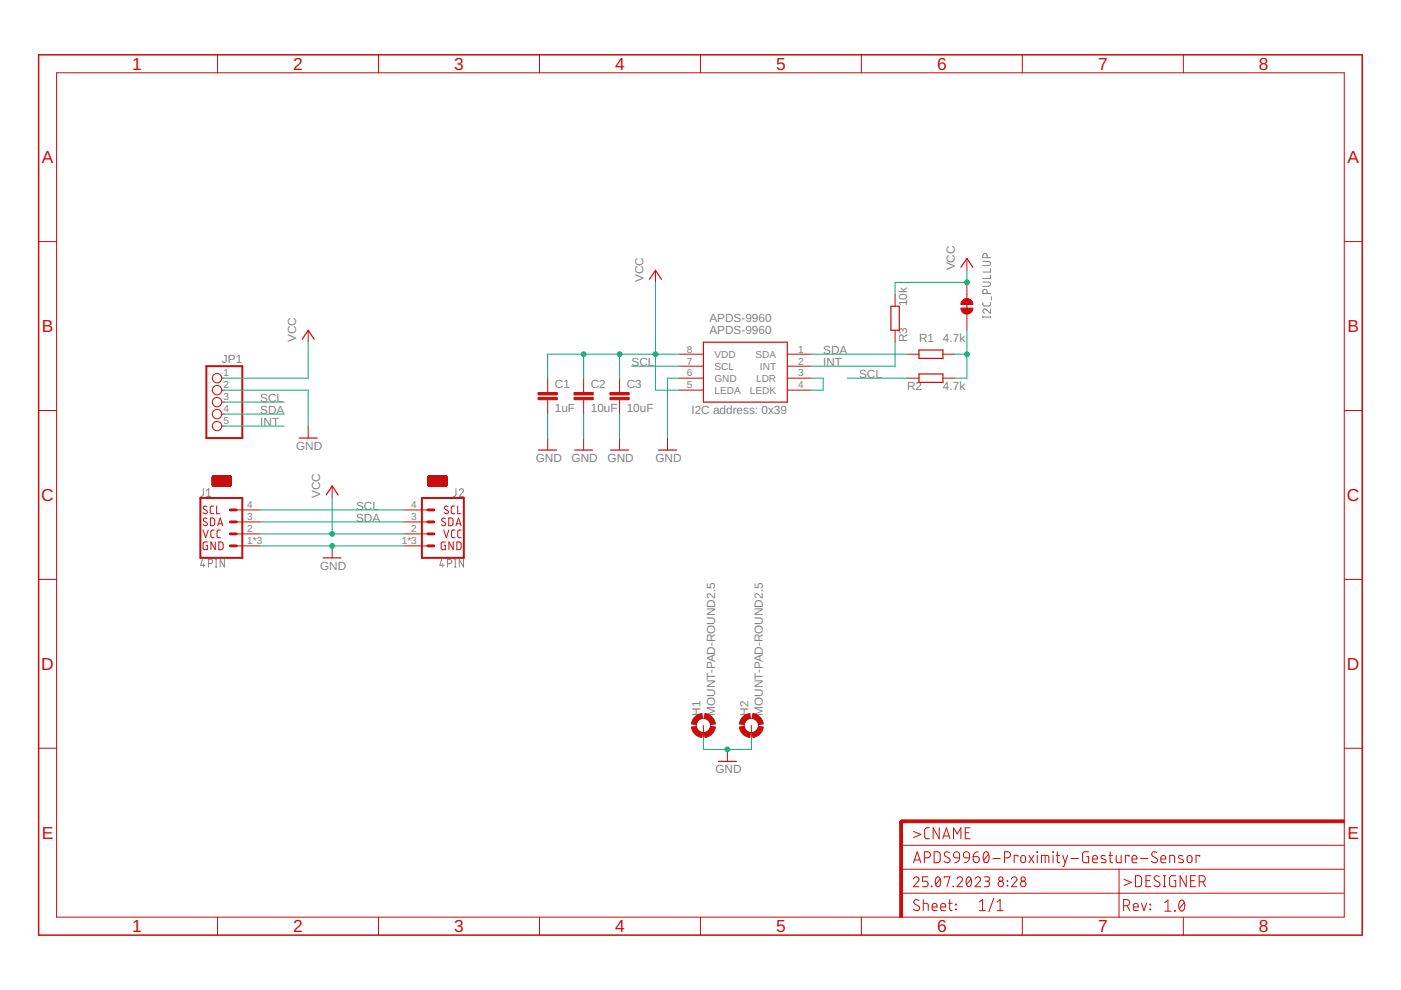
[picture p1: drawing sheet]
<svg xmlns="http://www.w3.org/2000/svg" width="297mm" height="210mm" viewBox="0 0 297 210" stroke-linecap="round" stroke-linejoin="round" font-family="sans-serif">
<g fill="none" stroke="#808080" stroke-width=".21">
<path d="M208.4 59.8h1.1a.46 .46 0 0 1 .5 .5 .46 .46 0 0 1-.5 .4h-1.1M208.4 55.4h1.1a.46 .46 0 0 1 .5 .5 .46 .46 0 0 1-.5 .4h-1.1M209.3 54.6v-.4a.46 .46 0 0 0-.5-.5 .46 .46 0 0 0-.4 .5v.4h1.6M210 57v.7h-1.6M210 58.3v.7h-1.6M208.4 64.2v.4l.3 .3 1.2-.1 .1-.6M208.4 67.2h1.6M208.4 67.1v.3M209.3 62.2v-.4a.46 .46 0 0 0-.5-.5 .46 .46 0 0 0-.4 .5v.4h1.6M210 65.5v.9l-.9-.7a.44 .44 0 0 0-.7 .1 .44 .44 0 0 0 .3 .6M210 67.1v.3M210.2 62.9v.7"/>
<path d="M42.9 118.6l-.4 1.3h1M43.1 103.6v1.4l-.6 .2M43.2 119.5v.7M43.8 105.2h.9M43.8 104l.5-.4v1.6M44.2 119.5h.4a.46 .46 0 0 0 .5-.4 .46 .46 0 0 0-.5-.5h-.4v1.6M45.6 118.6h.4M45.8 118.6v1.6M47.6 118.6v1.6l-.9-1.6v1.6M93.6 118.6l-.3 1.3h.8M93.9 119.5v.7M94.9 119.5h.4a.46 .46 0 0 0 .5-.4 .46 .46 0 0 0-.5-.5h-.4v1.6"/>
<path d="M96.3 118.6h.4M96.5 118.6v1.6M96.7 103.6l-.1 1.4-.5 .2M97.4 104a.44 .44 0 0 1 .6-.4 .44 .44 0 0 1 .1 .7l-.7 .9h.9M98.3 118.6v1.6l-.9-1.6v1.6M45.6 120.2h.4M96.3 120.2h.4"/>
</g>
<g fill="none" stroke="#c90d0c" stroke-width=".21">
<path d="M12 15.4h273v179.1h-273zM46.1 11.6v3.8M80.2 11.6v3.8M114.4 11.6v3.8M148.5 11.6v3.8M182.6 11.6v3.8M216.7 11.6v3.8M250.9 11.6v3.8M8.2 51.2h3.8M139 57.3v2.6M205 54.8v2.5M205 59.9v3.4"/>
<path d="M285 51.2h3.8M65.3 70v2.6M144.1 75.1h5M144.1 77.6h5M166.9 75.1h5.1M166.9 77.6h5.1M189.8 62.4v2.5M189.8 70v2.6M192.3 75.1h2.5M199.9 75.1h2.6M205 66.6v3.4M8.2 87h3.8"/>
<path d="M47 80.2h.6M47 82.7h.6M47 85.3h.6M47 87.8h.6M47 90.3h.6M65.3 90.3v2.6M116.1 80.2v3M116.1 84.8v3M116.1 92.9v2.5M123.7 80.2v3M123.7 84.8v3M123.7 92.9v2.5"/>
<path d="M131.4 80.2v3M131.4 84.8v3M131.4 92.9v2.5M141.5 92.9v2.5M144.1 80.2h5M144.1 82.7h5M166.9 80.2h5.1M166.9 82.7h5.1M192.3 80.2h2.5M199.9 80.2h2.6M285 87h3.8M43.1 112.4l.5 1.6 .6-1.6"/>
<path d="M43.9 110l-.2-.1a.38 .38 0 0 0-.5 .1 .38 .38 0 0 0 .1 .5l.5 .3a.4 .4 0 0 1 0 .6 .4 .4 0 0 1-.6 0l-.1-.2M43.9 107.4l-.2-.1a.38 .38 0 0 0-.5 .2 .38 .38 0 0 0 .1 .5l.5 .2a.4 .4 0 0 1 0 .7 .4 .4 0 0 1-.6-.1l-.1-.1M44 114.9h-.6l-.3 .2v1.1l.2 .3h.7v-.9h-.3M44.6 109.8l.7 .1 .2 .2v.9l-.2 .4-.7 .1zM45 102.9h4M45 102.8h.2M45 102.7h.2M45 102.6h.2M45 102.5h.2M45 102.4h.2M45 102.3h.2M45 102.2h.2"/>
<path d="M45 102.1h.2M45 102h.2M45 101.9h.2M45 101.8h.2M45 101.7h.2M45 101.6h1.2M45 101.5h1.2M45 101.3h4M45 101.2l1.4 .1M45 101.2h1.4M45 101.1l1.4 .1M45 101.1h4"/>
<path d="M45 101h4M45.1 103h3.9M45.1 101h3.8M45.1 103h3.8M45.1 100.9h3.8M45.3 107.3h-.5l-.2 .4v1l.2 .2h.5M45.4 102.8h2.6M45.4 102.7h2.6M45.4 102.6h2.6M45.4 102.5h.1M45.4 102.4v.1M45.4 102.2h.4"/>
<path d="M45.4 102.1h.4M45.4 102h.4M45.4 101.9h.4M45.4 101.8h.4M45.4 101.7h.4M45.4 102.3h.3M45.4 112.4h-.5l-.2 .3 .1 1.2 .6 .1M45.4 102.4h.3M45.5 102.4h.1M45.6 102.4h.1M45.6 114.9v1.6l-.9-1.6v1.6M45.7 102.5h.1"/>
<path d="M45.8 102.4h.1M45.8 102.3h-.4M45.8 102.2h-.4M45.9 102.5l-.3 .1M45.9 107.3v1.6h.8M45.9 102.5v.1M45.9 102.4h.3M45.9 102.3h.8M45.9 102.2h.8M45.9 102.1h.8M45.9 102h.7M45.9 102h.6"/>
<path d="M45.9 101.9h.5M45.9 101.9h.4M45.9 101.8h.3M45.9 101.7l.3 .1M45.9 101.7h.3M46 102.5h.4M46 102.5h.1M46.1 111.5l.6-1.7 .5 1.7M46.2 101.6l-1.2 .1M46.2 102.4h.4M46.2 101.4l-1.2 .1M46.3 111.1h.8"/>
<path d="M46.3 101.7h.7M46.3 101.6h2.7M46.3 101.4h-1.3M46.3 102.5l.1 .1M46.3 101.5h2.7M46.4 101.7h.6M46.4 101.5h.1M46.4 114.9l.6 .1 .3 .2v.9l-.3 .4h-.6zM46.4 102.4h.1M46.4 101.5h.3M46.4 101.1h.2M46.4 101.8h.6"/>
<path d="M46.5 102.4h.1M46.5 101.3h.1M46.5 101.2h.1M46.5 102.6h.8M46.5 101.9h.5M46.6 101.5h.1M46.6 101.3h2.4M46.6 101.3h.1M46.6 101.2h2.4M46.7 101.2h2.3M46.7 102.3h-.8M46.7 101.9h.3"/>
<path d="M46.7 102.5h.4M46.7 102.2l-.8 .1M46.7 112.4h-.5l-.2 .3v1.1l.2 .2h.5M46.7 102.4h.4M46.7 102h.3M46.8 101.5h2.2M46.8 101.4h2.2M46.8 102.3h.3M46.8 102h.2M46.8 102.1h.2M46.8 102.2h.3M46.8 102.2h.2"/>
<path d="M47.2 102.3h.4M47.2 102.2h.4M47.2 102.1h.4M47.2 102h.4M47.2 101.9h.4M47.2 101.8h.4M47.2 101.7h.4M47.3 102.4h.2M47.4 102.4h.1M47.4 102.5v.1M47.5 102.5h.1M47.6 102.4h.1"/>
<path d="M47.8 102.4h.2M47.8 102.3h.2M47.8 102.2h.2M47.8 102.1h.2M47.8 102h.2M47.8 101.9h.2M47.8 101.8h.2M47.8 101.7l.2 .1M47.8 101.7h.2M48 102.5l-.6 .1M48.2 102.8h.8M48.2 102.7h.8"/>
<path d="M48.2 102.6h.8M48.2 102.5h.2M48.2 102.4v.1M48.2 102.4h.1M48.2 102.2h.5M48.2 102.1h.5M48.2 102h.5M48.2 101.9h.4M48.2 102.3h.4M48.2 101.7v.1M48.3 101.8h.3M48.3 102.4h.3"/>
<path d="M48.3 101.7h-.1M48.3 101.8h.2M48.4 102.5v.1M48.4 102.4h.1M48.4 101.7h.1M48.4 101.8h.1M48.5 102.4h.1M48.5 102.5h.5M48.5 102.5v.1M48.5 101.7h.1M48.6 101.7h.4M48.6 102.3h-.4"/>
<path d="M48.7 102.5h.3M48.7 101.7h.3M48.7 102.4h.3M48.7 101.8h.3M48.8 101.9h.2M48.8 102.3h.2M48.8 102.2h.2M48.8 102h.2M48.8 102.1h.2M49 101.6l-2.7 .1M49 101.3l-4 .1M50.1 115.7h5.1"/>
<path d="M50.1 113.2h5.1M50.1 110.7h5.1M50.1 108.1h5.1M70.4 103v2.6M70.4 115.7v2.6M85.6 115.7h5.1M85.6 113.2h5.1M85.6 110.7h5.1M85.6 108.1h5.1M90.7 102.9h4M90.7 102.8h.2M90.7 102.7h.2"/>
<path d="M90.7 102.6h.2M90.7 102.5h.2M90.7 102.4h.2M90.7 102.3h.2M90.7 102.2h.2M90.7 102.1h.2M90.7 102h.2M90.7 101.9h.2M90.7 101.8h.2M90.7 101.7h.2M90.7 101.6h1.2M90.7 101.3h4"/>
<path d="M90.7 101.2l1.5 .1M90.7 101.2h1.4M90.7 101.1l1.4 .1M90.7 101.1h4M90.7 101h4M90.8 103h3.9M90.8 101h3.9M90.8 103h3.8M90.8 100.9h3.8M91.1 102.8h2.6M91.1 102.7h2.6M91.1 102.6h2.6"/>
<path d="M91.1 102.4l.1 .1M91.1 102.4v.1M91.1 102.3h.4M91.1 102.2h.4M91.1 102.1h.4M91.1 102h.4M91.1 101.9h.4M91.1 101.8h.4M91.1 101.7h.4M91.1 102.3h.3M91.1 102.4h.3M91.2 102.4h.1"/>
<path d="M91.3 102.4h.1M91.4 102.5h.1M91.5 102.4h.1M91.6 102.5l-.3 .1M91.6 102.3h.8M91.6 102.2h.8M91.6 102.1h.8M91.6 102h.7M91.6 102h.6M91.6 101.9h.5M91.6 101.9h.4M91.6 101.8h.3"/>
<path d="M91.6 101.7l.3 .1M91.6 101.7h.3M91.6 102.5v.1M91.7 102.4h.2M91.7 102.6h.4M91.7 102.4l.2 .1M91.9 101.6l-1.2 .1M91.9 101.5l-1.2 .1M91.9 101.5h-1.2M91.9 102.4h.4M92 101.4l-1.3 .1M92 101.6h2.7"/>
<path d="M92 101.4h-1.3M92 101.7h.8M92.1 101.7h.7M92.1 101.5h2.6M92.1 102.4h.1M92.1 101.5h.3M92.1 101.8h.7M92.1 101.1h.2M92.2 102.4h.1M92.2 101.2h.1M92.2 101.3h.1M92.2 102.6h.8"/>
<path d="M92.2 101.9h.6M92.3 101.3h2.4M92.3 101.5h.1M92.3 101.3h.1M92.3 101.2h2.4M92.4 101.9h.4M92.4 101.2h2.3M92.4 102.3h-.8M92.4 102.5h.5M92.4 102h.4M92.5 102.4h.3M92.5 101.5h2.2"/>
<path d="M92.5 102h.3M92.5 101.4h2.2M92.5 102.3l.3 .1M92.5 102.1h.3M92.5 102.3h.3M92.6 102.2h.2M92.6 102.1h.2M92.9 102.2h.4M92.9 102.1h.4M92.9 102h.4M92.9 101.9h.4M92.9 101.8h.4"/>
<path d="M92.9 101.7h.4M92.9 102.3h.4M93 102.4h.2M93.1 102.4h.1M93.1 102.5h.6M93.3 102.5h.1M93.3 102.4h.1M93.3 102.2l-.4 .1M93.5 102.4h.2M93.5 102.3h.2M93.5 102.2h.2M93.5 102.1h.2"/>
<path d="M93.5 102h.2M93.5 101.9h.2M93.5 101.8h.2M93.5 101.7h.2M93.9 102.8h.8M93.9 102.7h.8M93.9 102.6h.8M93.9 102.5h.2M93.9 102.4v.1M93.9 102.1h.5M93.9 102h.5M93.9 102.4h.1"/>
<path d="M93.9 101.8h.1M93.9 102.3h.5M93.9 102.2h.5M93.9 101.9h.5M93.9 101.9h.4M93.9 102.3h.4M93.9 101.7v.1M94 102.4h.3M94 101.8h.3M94 101.7h-.1M94 101.8h.2M94.1 102.5v.1"/>
<path d="M94.1 112.4l.5 1.6 .6-1.6M94.1 102.4h.1M94.1 101.7h.1M94.1 101.8h.1M94.2 101.7h.1M94.2 102.5l.1 .1M94.3 101.7h.4M94.4 102.5h.3M94.4 102.2h-.5M94.4 110l-.2-.1a.38 .38 0 0 0-.5 .1 .38 .38 0 0 0 .1 .5l.5 .3a.44 .44 0 0 1 0 .7 .44 .44 0 0 1-.7-.3M94.4 101.7h.3M94.4 114.9h-.5l-.3 .2-.1 1.1 .2 .3h.7v-.9h-.3"/>
<path d="M94.4 102.4h.3M94.4 101.8h.3M94.5 102.4h.2M94.5 102.3h.2M94.5 101.9h.2M94.5 102.2h.2M94.5 102.1h.2M94.5 102h.2M94.7 102.5l-.5 .1M94.7 101.3l-4 .1M95 107.4l-.4-.1-.4 .4 .1 .2 .6 .3a.38 .38 0 0 1 .1 .6 .38 .38 0 0 1-.5 .1l-.3-.2M95.1 109.8l.7 .1 .2 .2 .1 .9-.3 .4-.7 .1z"/>
<path d="M96.1 114.9v1.6l-.9-1.6v1.6M96.4 107.3l-.6 .1-.1 .3v1l.2 .2h.5M96.5 112.4l-.7 .1-.1 .2 .1 1.1 .2 .2h.5M96.7 111.5l.5-1.7 .6 1.7M96.8 111.1h.8M96.9 114.9l.6 .1 .2 .2 .1 .9-.3 .4h-.6zM97 107.3v1.6h.8M97.8 112.4h-.5l-.3 .3 .1 1.1 .2 .2h.5M8.2 122.9h3.8M285 122.9h3.8M8.2 158.6h3.8M149.1 153.8v2.6"/>
<path d="M154.2 158.9v2.5M159.3 153.8v2.6M285 158.6h3.8M191.1 179.2h93.9M193.7 176.3l1.5 .6-1.5 .7M197.1 175.5l-.7 .1-.4 .4 .1 1.6 .3 .2h.7M199.1 175.5v2.3l-1.3-2.3v2.3M199.9 177.8l.8-2.3 .7 2.3M200.1 177.2h1.1M202.2 177.8v-2.3l.7 1.3 .8-1.3v2.3M204.7 176.6h.7M205.7 175.5h-1v2.3h1"/>
<path d="M46.1 194.5v3.8M80.2 194.5v3.8M114.4 194.5v3.8M148.5 194.5v3.8M182.6 194.5v3.8M191.1 189.4h93.9M191.1 184.3h93.9M193.7 186.4a.58 .58 0 0 1 .8-.5 .58 .58 0 0 1 .2 .9l-1 1.2h1.1M193.7 182.9l.8-2.3 .7 2.3M193.9 182.3h1.2M194.8 190.9a.57 .57 0 0 0-.8-.1 .57 .57 0 0 0 0 .9l.7 .4a.58 .58 0 0 1 .1 .9 .58 .58 0 0 1-.9-.1l-.2-.1M195.7 191.5l1 .1 .1 1.5"/>
<path d="M195.7 190.7v2.4M196 181.9h.6a.65 .65 0 0 0 .7-.7 .65 .65 0 0 0-.7-.6h-.6v2.3M196.8 185.9h-1.2v.9h.7a.59 .59 0 0 1 .5 .6 .59 .59 0 0 1-.5 .6h-.7M197.5 187.9l.1 .1zM197.6 192.3h1.1a.54 .54 0 0 0-.4-.8 .54 .54 0 0 0-.7 .5l.2 1 .9 .1M198.1 180.6h.8l.4 .4v1.5l-.4 .4h-.8zM198.5 186.1l.2-.2a.86 .86 0 0 1 .7 1.3v.3a.51 .51 0 0 1-.5 .5 .51 .51 0 0 1-.5-.5l-.1-.8zM199.3 186.4l-.9 1.1M199.5 192.3h1a.54 .54 0 0 0-.4-.7 .54 .54 0 0 0-.6 .4l.1 1 .9 .1M200.2 186.1v-.2h1.2l-.6 2.1M201.1 191.5h.8M201.3 180.8a.58 .58 0 0 0-.9-.1 .58 .58 0 0 0 .1 .9l.7 .3a.59 .59 0 0 1 0 .9 .59 .59 0 0 1-.8 0l-.2-.2"/>
<path d="M201.4 190.7v2.1l.5 .3M202.1 187.9l.1 .1zM202.3 180.8a.64 .64 0 0 1 .7-.2 .64 .64 0 0 1 .5 .6v.7h-.8a.62 .62 0 0 1-.4-1.1zM202.6 191.7l.2 .2zM202.6 192.8l.2 .1zM202.9 186.4a.58 .58 0 0 1 .8-.5 .58 .58 0 0 1 .2 .9l-1 1.2h1.2M203.5 181.9l-.3 .7-.8 .3M204.4 180.8a.66 .66 0 0 1 .7-.2 .66 .66 0 0 1 .4 .6v.7h-.7a.64 .64 0 0 1-.4-1.1zM205.1 186.1l.1-.2a.88 .88 0 0 1 .8 1.3l-.1 .3a.51 .51 0 0 1-.5 .5 .51 .51 0 0 1-.5-.5l-.1-.8zM205.5 181.9l-.3 .7-.7 .3M205.9 186.4l-1 1.1M206.3 181.6h.8a.65 .65 0 0 1 .5 .8 .65 .65 0 0 1-.7 .5 .65 .65 0 0 1-.6-.6z"/>
<path d="M206.7 186.4a.58 .58 0 0 1 .9-.5 .58 .58 0 0 1 .1 .9l-1 1.2h1.2M207.4 180.6l-.7 .3-.4 .7M207.6 193.1h1.3M207.6 191.3l.7-.6v2.4M208.7 185.9h.7a.47 .47 0 0 1 .4 .5 .47 .47 0 0 1-.4 .4h-.5M208.7 180.8a.62 .62 0 0 1 .8-.1 .62 .62 0 0 1 .2 .8 .99 .99 0 0 1-.8 1.4 1.66 1.66 0 0 1-.2-2.1zM209.3 186.8a.58 .58 0 0 1 .5 .6 .58 .58 0 0 1-.5 .6h-.6M209.6 181.1l-1 1.3M210.5 182h1.6M210.7 190.5l-1 2.8M211.4 193.1h1.3M211.4 191.3l.6-.6v2.4"/>
<path d="M213 181.9a1.16 1.16 0 0 0 1.1-.3l.1-.6-.2-.3-1-.1v2.3M213.6 186.8l.1 .1zM213.6 187.7l.1 .1zM214.4 186.4a.58 .58 0 0 1 .9-.5 .58 .58 0 0 1 .1 .9l-1 1.2h1.2M215.8 181.6v-.2h-.8v1.5M216.5 181.5l.5-.1a.87 .87 0 0 1 0 1.5h-.3l-.2-.3zM216.7 194.5v3.8M218.2 181.4l1 1.5M219.2 181.4l-1 1.5M219.9 180.6l.1 .1zM219.9 181.4v1.5M220.8 182.9v-1.5l1.5 .1 .1 1.4"/>
<path d="M221.6 181.4v1.5M223.2 180.6l.1 .1zM223.3 181.4v1.5M223.9 181.4h.8M224.2 180.6v2.1l.5 .2M225.3 181.4l.5 1.5M226.4 181.4l-.8 2.3h-.3M227.1 182h1.5M230.8 180.6h-1l-.2 .3-.1 1.7 .4 .3h.9v-1.3h-.4M231.6 182.1h1.1a.54 .54 0 0 0-.4-.7 .54 .54 0 0 0-.7 .5l.2 .9 .9 .1M234.4 181.5a.59 .59 0 0 0-1 .1l.1 .3 .9 .5v.4a.82 .82 0 0 1-.9 0M235.1 181.4h.8"/>
<path d="M235.4 180.6v1.9l.2 .4h.3M236.7 181.4v1.3l.3 .2h.7v-1.5M237.3 184.3v10.2M238.2 192h.7a.66 .66 0 0 0 .6-.6 .66 .66 0 0 0-.6-.7h-.7v2.4M238.3 186.4l1.6 .7-1.6 .6M239 192l.5 1.1M239.4 181.6v-.2h-.8v1.5M240 182.1h1a.54 .54 0 0 0-.3-.7 .54 .54 0 0 0-.7 .5l.1 .9 .9 .1M240.3 192.3h1a.54 .54 0 0 0-.3-.7 .54 .54 0 0 0-.7 .4l.1 1 .9 .1M240.7 185.7h.9l.4 .4v1.5l-.4 .4h-.9zM241.8 182h1.6M242 191.5l.5 1.6 .6-1.6"/>
<path d="M243 186.7h.8M243.8 192.8l.1 .1zM243.8 191.7l.1 .2zM244 185.7h-1v2.3h1M245.3 180.8a.58 .58 0 0 0-.9-.1 .58 .58 0 0 0 .1 .9l.7 .3a.58 .58 0 0 1 0 .9 .58 .58 0 0 1-.9 0l-.2-.2M245.8 185.9a.58 .58 0 0 0-.9-.1 .58 .58 0 0 0 .1 .8l.7 .4a.54 .54 0 0 1 .2 .8 .54 .54 0 0 1-.8 .2l-.5-.3M246.1 182.1h1.1a.54 .54 0 0 0-.4-.7 .54 .54 0 0 0-.7 .5l.1 .9 1 .1M246.6 185.7h.6M246.6 188h.6M246.9 185.7v2.3M247 191.4l.6-.6v2.4M247 193.2h1.3"/>
<path d="M248 182.9v-1.5h.7l.3 .2v1.3M249 193l.2 .2zM249.3 185.7h-1l-.3 .3v1.6l.3 .4h1v-1.3h-.4M250.2 191a.55 .55 0 0 1 .6-.1 .55 .55 0 0 1 .3 .5 1.36 1.36 0 0 1-.6 1.8 1.47 1.47 0 0 1-.3-2.2zM250.8 181.5a.59 .59 0 0 0-.9 .1l.1 .3 .9 .6-.2 .4-.8-.1M250.9 194.5v3.8M251.1 191.4l-1.1 1.3M251.5 185.7v2.3l-1.3-2.3v2.3M251.8 181.5l.5-.1a.87 .87 0 0 1 0 1.5h-.4l-.2-.3zM252.4 186.7h.8M253.5 185.7h-1.1v2.3h1.1M254.3 187a1.16 1.16 0 0 0 1.1-.3l.1-.6-.2-.3-1-.1v2.3"/>
<path d="M254.4 181.6v-.2h-.8v1.5M255 187l.5 1"/>
<circle cx="46" cy="90.3" r=".99"/>
<circle cx="46" cy="87.8" r=".99"/>
<circle cx="46" cy="82.7" r=".99"/>
<circle cx="46" cy="80.2" r=".99"/>
<circle cx="46" cy="85.3" r=".99"/>
<circle cx="149.1" cy="153.8" r="1.52"/>
<circle cx="159.3" cy="153.8" r="1.52"/>
<circle cx="212.2" cy="186.4" r=".47"/>
<circle cx="212.2" cy="187.4" r=".59"/>
<circle cx="216.9" cy="186.4" r=".47"/>
<circle cx="216.9" cy="187.4" r=".59"/>
</g>
<g fill="#c90d0c" stroke="#c90d0c" stroke-width=".21">
<path d="M114.1 84.2h4.1v.6h-4.1z"/>
<path d="M114.1 83.2h4.1v.5h-4.1z"/>
<path d="M190.8 174.1h.5v20.4h-.5z"/>
<path d="M191 173.8h94v.6h-94z"/>
<path d="M121.7 84.2h4.1v.6h-4.1z"/>
<path d="M121.7 83.2h4.1v.5h-4.1z"/>
<path d="M129.3 84.2h4.1v.6h-4.1z"/>
<path d="M129.3 83.2h4.1v.5h-4.1z"/>
</g>
<g fill="none" stroke="#c90d0c" stroke-width=".25">
<path d="M137.7 59.2l1.3-1.9 1.3 1.9M203.7 56.7l1.3-1.9 1.3 1.9M64.1 71.9l1.2-1.9 1.3 1.9M149.1 72.6h17.8v12.7h-17.8zM188.9 64.9h1.8v5.1h-1.8zM194.8 74.2h5.1v1.8h-5.1zM194.8 79.3h5.1v1.8h-5.1zM205 63.9v1.8M63.4 92.9h3.8M114.2 95.4h3.8M121.8 95.4h3.8M129.5 95.4h3.8"/>
<path d="M139.6 95.4h3.8M68.5 118.3h3.8M69.2 104.9l1.2-1.9 1.3 1.9M152.3 161.4h3.8"/>
</g>
<path d="M43.8 77.6h7.6v15.3h-7.6zM42.5 105.6h8.9v12.7h-8.9zM89.5 105.6h8.8v12.7h-8.8z" fill="none" stroke="#c90d0c" stroke-width=".42"/>
<path d="M48.8 110.7h1.3M48.8 113.2h1.3M48.8 115.7h1.3M48.8 108.1h1.3M90.7 110.7h1.3M90.7 113.2h1.3M90.7 115.7h1.3M90.7 108.1h1.3M192.3 174.1h-1.2v1.3" fill="none" stroke="#c90d0c" stroke-width=".61"/>
<g fill="#c90d0c" stroke="#c90d0c" stroke-width=".21">
<path d="M147.2 152.2l.6-.6 1-.3 .1 1-.6 .2a1.4 1.4 0 0 0-.7 1.1l-1-.1z" fill-rule="evenodd"/>
<path d="M146.6 154.1l1-.1 .4 .9 .9 .4-.1 1.1a2.52 2.52 0 0 1-2.2-2.3z" fill-rule="evenodd"/>
<path d="M149.3 155.3a1.51 1.51 0 0 0 1.4-1.3l1 .1a2.59 2.59 0 0 1-2.2 2.3z" fill-rule="evenodd"/>
<path d="M149.5 151.3a2.59 2.59 0 0 1 2.2 2.2l-1 .1-.5-.9-.9-.4z" fill-rule="evenodd"/>
<path d="M157.3 152.2l.7-.6 1-.3 .1 1-.6 .2a1.4 1.4 0 0 0-.7 1.1l-1-.1z" fill-rule="evenodd"/>
<path d="M156.8 154.1l1-.1 .4 .9 .9 .4-.1 1.1a2.48 2.48 0 0 1-2.2-2.3z" fill-rule="evenodd"/>
<path d="M159.5 155.3a1.51 1.51 0 0 0 1.3-1.3l1 .1a2.59 2.59 0 0 1-2.2 2.3z" fill-rule="evenodd"/>
<path d="M159.6 151.3a2.59 2.59 0 0 1 2.2 2.2l-1 .1-.4-.9-.9-.4z" fill-rule="evenodd"/>
<path d="M204.1 63.7l.5-.3 .4-.1v1.3h-1.3l.1-.5z" fill-rule="evenodd"/>
<path d="M205 63.3a1.26 1.26 0 0 1 1.3 1.3h-1.3z" fill-rule="evenodd"/>
<path d="M203.7 65.3h2.6a1.27 1.27 0 0 1-1.3 1.3 1.27 1.27 0 0 1-1.3-1.3z" fill-rule="evenodd"/>
</g>
<path d="M8.2 11.6h280.6v186.7h-280.6z" fill="none" stroke="#c90d0c" stroke-width=".32"/>
<g fill="none" stroke="#0dab76" stroke-width=".21">
<path d="M139 59.9v22.8h5.1M205 57.3v2.6h-15.2v2.5M65.3 72.6v7.6h-17.7M123.7 75.1v5.1M131.4 75.1v5.1M133.9 77.6h10.2M144.1 75.1h-28v5.1M172 75.1h20.3M189.8 72.6v5h-17.8M202.5 75.1h2.5M205 70v10.2h-2.5M47.6 82.7h17.7v7.6"/>
<path d="M47.6 87.8h12.7M47.6 85.3h12.7M47.6 90.3h12.7M116.1 87.8v5.1M123.7 87.8v5.1M131.4 87.8v5.1M144.1 80.2h-2.6v12.7M172 80.2h2.5v2.5h-2.5M179.6 80.2h12.7M55.2 115.7h30.4M55.2 113.2h30.4M55.2 110.7h30.4"/>
<path d="M55.2 108.1h30.4M70.4 105.6v7.6M149.1 156.4v2.5h10.2v-2.5"/>
</g>
<g fill="#0dab76" stroke="#0dab76" stroke-width=".21">
<circle cx="70.4" cy="115.7" r=".51"/>
<circle cx="154.2" cy="158.9" r=".51"/>
<circle cx="70.4" cy="113.2" r=".51"/>
<circle cx="123.7" cy="75.1" r=".51"/>
<circle cx="139" cy="75.1" r=".51"/>
<circle cx="131.4" cy="75.1" r=".51"/>
<circle cx="205" cy="75.1" r=".51"/>
<circle cx="205" cy="59.9" r=".51"/>
</g>
<g font-size="3.7" fill="#c90d0c">
<text x="28" y="14.8">1</text>
<text x="62.2" y="14.8">2</text>
<text x="96.3" y="14.8">3</text>
<text x="130.4" y="14.8">4</text>
<text x="164.5" y="14.8">5</text>
<text x="198.7" y="14.8">6</text>
<text x="232.8" y="14.8">7</text>
<text x="266.9" y="14.8">8</text>
<text x="8.9" y="34.6">A</text>
<text x="285.7" y="34.6">A</text>
<text x="8.9" y="70.4">B</text>
<text x="285.7" y="70.4">B</text>
<text x="8.8" y="106.2">C</text>
<text x="285.6" y="106.2">C</text>
<text x="8.8" y="142">D</text>
<text x="285.6" y="142">D</text>
<text x="8.9" y="177.8">E</text>
<text x="285.7" y="177.8">E</text>
<text x="28" y="197.6">1</text>
<text x="62.2" y="197.6">2</text>
<text x="96.3" y="197.6">3</text>
<text x="130.4" y="197.6">4</text>
<text x="164.5" y="197.6">5</text>
<text x="198.7" y="197.6">6</text>
<text x="232.8" y="197.6">7</text>
<text x="266.9" y="197.6">8</text>
</g>
<g font-size="2.5" fill="#808080">
<text x="136.4" y="59.9" transform="rotate(-90 136.4 59.9)">VCC</text>
<text x="202.5" y="57.3" transform="rotate(-90 202.5 57.3)">VCC</text>
<text x="192.3" y="64.9" transform="rotate(-90 192.3 64.9)">10k</text>
<text x="150.4" y="70.9">APDS-9960</text>
<text x="150.4" y="68.4">APDS-9960</text>
<text x="47.1" y="77">JP1</text>
<text x="62.8" y="72.6" transform="rotate(-90 62.8 72.6)">VCC</text>
<text x="133.9" y="77.6">SCL</text>
<text x="174.5" y="75.1">SDA</text>
<text x="174.5" y="77.6">INT</text>
<text x="192.3" y="72.6" transform="rotate(-90 192.3 72.6)">R3</text>
<text x="194.8" y="72.6">R1</text>
<text x="199.9" y="72.6">4.7k</text>
<text x="117.6" y="82.3">C1</text>
<text x="125.3" y="82.3">C2</text>
<text x="132.9" y="82.3">C3</text>
<text x="182.2" y="80.2">SCL</text>
<text x="192.3" y="82.7">R2</text>
<text x="199.9" y="82.7">4.7k</text>
<text x="55.2" y="87.8">SDA</text>
<text x="55.2" y="85.3">SCL</text>
<text x="117.6" y="87.4">1uF</text>
<text x="125.3" y="87.4">10uF</text>
<text x="132.9" y="87.4">10uF</text>
<text x="146.6" y="87.8">I2C address: 0x39</text>
<text x="55.2" y="90.3">INT</text>
<text x="62.8" y="95.4">GND</text>
<text x="113.6" y="98">GND</text>
<text x="121.2" y="98">GND</text>
<text x="128.8" y="98">GND</text>
<text x="139" y="98">GND</text>
<text x="67.9" y="105.6" transform="rotate(-90 67.9 105.6)">VCC</text>
<text x="75.5" y="110.7">SDA</text>
<text x="75.5" y="108.1">SCL</text>
<text x="67.9" y="120.8">GND</text>
<text x="148.6" y="151.8" transform="rotate(-90 148.6 151.8)">H1</text>
<text x="151.6" y="151.8" transform="rotate(-90 151.6 151.8)">MOUNT-PAD-ROUND2.5</text>
<text x="158.7" y="151.8" transform="rotate(-90 158.7 151.8)">H2</text>
<text x="161.8" y="151.8" transform="rotate(-90 161.8 151.8)">MOUNT-PAD-ROUND2.5</text>
<text x="151.7" y="164">GND</text>
</g>
<g font-size="2.1" fill="#808080">
<text x="145.6" y="77.3">7</text>
<text x="145.6" y="74.7">8</text>
<text x="151.5" y="75.9">VDD</text>
<text x="160.2" y="75.9">SDA</text>
<text x="169.3" y="74.7">1</text>
<text x="169.3" y="77.3">2</text>
<text x="47.4" y="79.8">1</text>
<text x="47.4" y="82.4">2</text>
<text x="145.6" y="82.4">5</text>
<text x="145.6" y="79.8">6</text>
<text x="151.5" y="83.5">LEDA</text>
<text x="151.5" y="80.9">GND</text>
<text x="151.5" y="78.4">SCL</text>
<text x="159" y="83.5">LEDK</text>
<text x="160.3" y="80.9">LDR</text>
<text x="161.1" y="78.4">INT</text>
<text x="169.3" y="79.8">3</text>
<text x="169.3" y="82.4">4</text>
<text x="47.4" y="84.9">3</text>
<text x="47.4" y="87.4">4</text>
<text x="47.4" y="90">5</text>
<text x="52.4" y="107.8">4</text>
<text x="87.2" y="107.8">4</text>
<text x="52.4" y="112.8">2</text>
<text x="52.4" y="110.3">3</text>
<text x="87.2" y="112.8">2</text>
<text x="87.2" y="110.3">3</text>
<text x="52.4" y="115.4">1*3</text>
<text x="85.2" y="115.4">1*3</text>
</g>
</svg>
